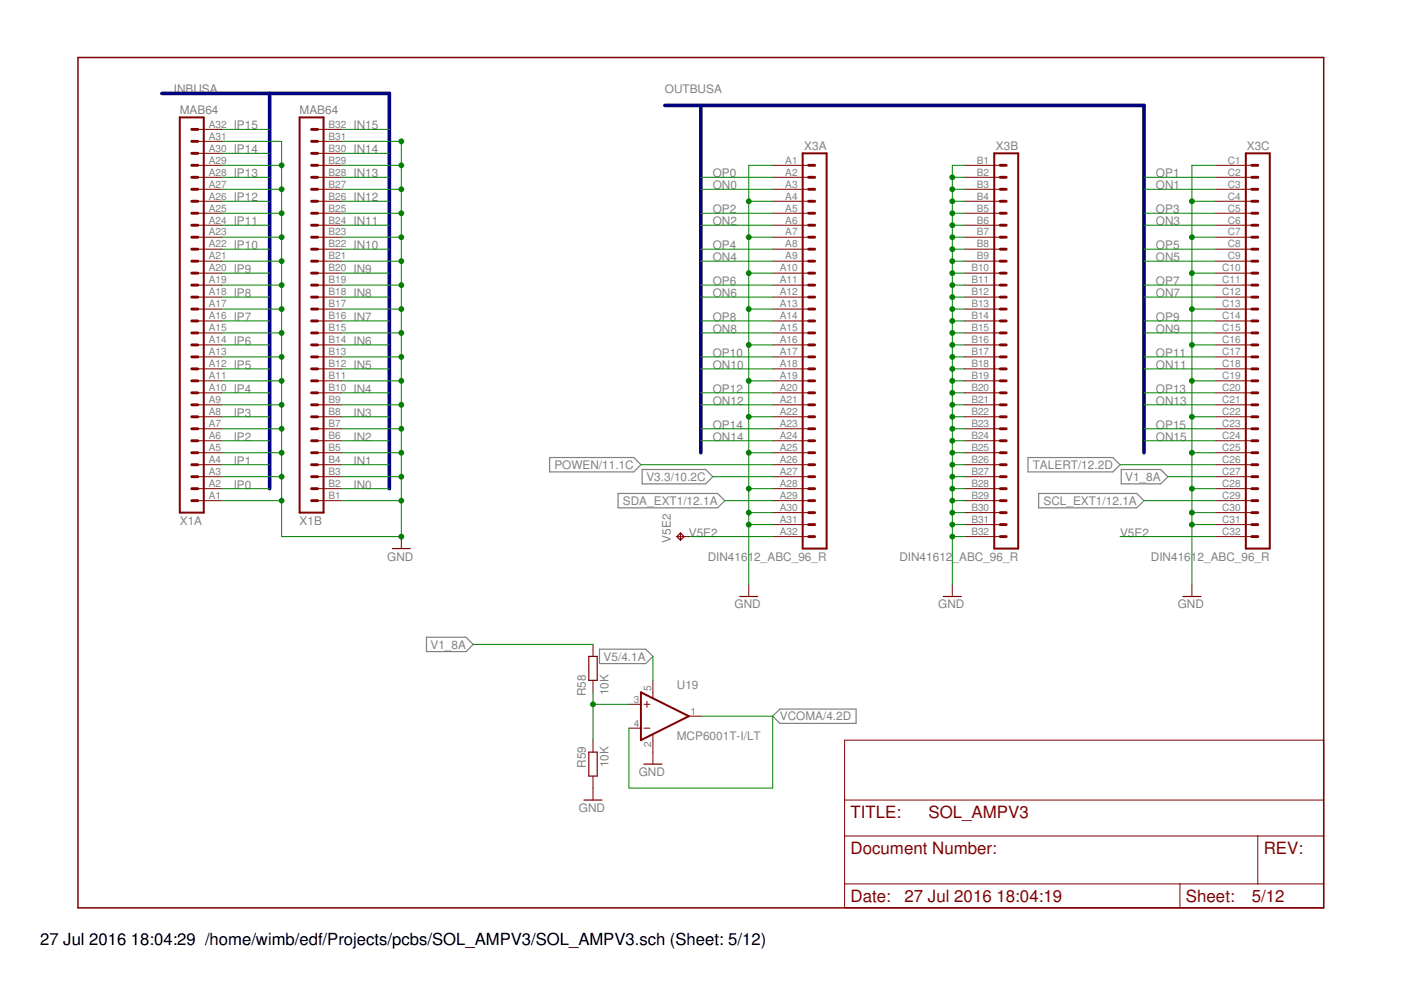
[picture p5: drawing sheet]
<svg xmlns="http://www.w3.org/2000/svg" width="297mm" height="210mm" viewBox="0 0 297 210" stroke-linecap="round" stroke-linejoin="round" font-family="sans-serif">
<path d="M116.5 97h17.9l1.5 1.5-1.5 1.6h-17.9zM136.1 99.5h13.5l1.5 1.6-1.5 1.5h-13.5zM218 97h17.9l1.6 1.5-1.6 1.6h-17.9zM237.7 99.5h8.4l1.5 1.6-1.5 1.5h-8.4zM131 104.6h21.1l1.6 1.6-1.6 1.5h-21.1zM220.2 104.6h20.8l1.5 1.6-1.5 1.5h-20.8zM90.4 135.1h8.4l1.5 1.5-1.5 1.6h-8.4zM127.1 137.6h9.8l1.5 1.6-1.5 1.5h-9.8zM163.8 151.8l1.6-1.5h16.1v3.1h-16.1z" fill="none" stroke="#808080" stroke-width=".25"/>
<path d="M16.5 12.2h264.1v180.3h-264.1z" fill="none" stroke="#800000" stroke-width=".32"/>
<g fill="none" stroke="#800000" stroke-width=".21">
<path d="M41.9 35.1h5.1M41.9 37.6h5.1M41.9 32.5h5.1M41.9 30h5.1M41.9 27.4h5.1M67.3 35.1h5.1M67.3 37.6h5.1M67.3 32.5h5.1M67.3 30h5.1M67.3 27.4h5.1M163.8 35.1h7.6M163.8 37.6h7.6"/>
<path d="M204.4 35.1h7.7M204.4 37.6h7.7M257.8 35.1h7.6M257.8 37.6h7.6M41.9 40.1h5.1M41.9 42.7h5.1M41.9 45.2h5.1M41.9 47.8h5.1M41.9 50.3h5.1M41.9 52.8h5.1M41.9 55.4h5.1M41.9 57.9h5.1"/>
<path d="M67.3 40.1h5.1M67.3 42.7h5.1M67.3 45.2h5.1M67.3 47.8h5.1M67.3 50.3h5.1M67.3 52.8h5.1M67.3 55.4h5.1M67.3 57.9h5.1M163.8 40.1h7.6M163.8 42.7h7.6M163.8 45.2h7.6M163.8 47.8h7.6"/>
<path d="M163.8 50.3h7.6M163.8 52.8h7.6M163.8 55.4h7.6M163.8 57.9h7.6M204.4 40.1h7.7M204.4 42.7h7.7M204.4 45.2h7.7M204.4 47.8h7.7M204.4 50.3h7.7M204.4 52.8h7.7M204.4 55.4h7.7M204.4 57.9h7.7"/>
<path d="M257.8 40.1h7.6M257.8 42.7h7.6M257.8 45.2h7.6M257.8 47.8h7.6M257.8 50.3h7.6M257.8 52.8h7.6M257.8 55.4h7.6M257.8 57.9h7.6M41.9 60.5h5.1M41.9 63h5.1M41.9 65.5h5.1M41.9 68.1h5.1"/>
<path d="M41.9 70.6h5.1M41.9 73.1h5.1M41.9 75.7h5.1M41.9 78.2h5.1M67.3 60.5h5.1M67.3 63h5.1M67.3 65.5h5.1M67.3 68.1h5.1M67.3 70.6h5.1M67.3 73.1h5.1M67.3 75.7h5.1M67.3 78.2h5.1"/>
<path d="M163.8 60.5h7.6M163.8 63h7.6M163.8 65.5h7.6M163.8 68.1h7.6M163.8 70.6h7.6M163.8 73.1h7.6M163.8 75.7h7.6M163.8 78.2h7.6M204.4 60.5h7.7M204.4 63h7.7M204.4 65.5h7.7M204.4 68.1h7.7"/>
<path d="M204.4 70.6h7.7M204.4 73.1h7.7M204.4 75.7h7.7M204.4 78.2h7.7M257.8 60.5h7.6M257.8 63h7.6M257.8 65.5h7.6M257.8 68.1h7.6M257.8 70.6h7.6M257.8 73.1h7.6M257.8 75.7h7.6M257.8 78.2h7.6"/>
<path d="M41.9 80.8h5.1M41.9 83.3h5.1M41.9 85.8h5.1M41.9 88.4h5.1M41.9 90.9h5.1M41.9 93.5h5.1M41.9 96h5.1M41.9 98.5h5.1M67.3 80.8h5.1M67.3 83.3h5.1M67.3 85.8h5.1M67.3 88.4h5.1"/>
<path d="M67.3 90.9h5.1M67.3 93.5h5.1M67.3 96h5.1M67.3 98.5h5.1M163.8 80.8h7.6M163.8 83.3h7.6M163.8 85.8h7.6M163.8 88.4h7.6M163.8 90.9h7.6M163.8 93.5h7.6M163.8 96h7.6M163.8 98.5h7.6"/>
<path d="M204.4 80.8h7.7M204.4 83.3h7.7M204.4 85.8h7.7M204.4 88.4h7.7M204.4 90.9h7.7M204.4 93.5h7.7M204.4 96h7.7M204.4 98.5h7.7M257.8 80.8h7.6M257.8 83.3h7.6M257.8 85.8h7.6M257.8 88.4h7.6"/>
<path d="M257.8 90.9h7.6M257.8 93.5h7.6M257.8 96h7.6M257.8 98.5h7.6M41.9 101.1h5.1M41.9 103.6h5.1M41.9 106.2h5.1M67.3 101.1h5.1M67.3 103.6h5.1M67.3 106.2h5.1M85.1 113.8v2.5M143.5 113.8h2.5"/>
<path d="M163.8 101.1h7.6M163.8 103.6h7.6M163.8 106.2h7.6M163.8 108.7h7.6M163.8 111.2h7.6M163.8 113.8h7.6M204.4 101.1h7.7M204.4 103.6h7.7M204.4 106.2h7.7M204.4 108.7h7.7M204.4 111.2h7.7M204.4 113.8h7.7"/>
<path d="M257.8 101.1h7.6M257.8 103.6h7.6M257.8 106.2h7.6M257.8 108.7h7.6M257.8 111.2h7.6M257.8 113.8h7.6M125.7 136.6v2.6M158.7 123.9v2.6M201.9 123.9v2.6M252.7 123.9v2.6M125.7 144.3v2.5M125.7 156.9v2.6"/>
<path d="M133.3 149.3h2.6M133.3 154.4h2.6M136.5 149.3h1.3M136.5 154.4h1.3M137.2 148.7v1.3M138.4 144.3v3.7M138.4 155.7v6.3M146 151.8h2.6M179.1 156.9h101.5v35.6h-101.5zM125.7 164.5v5.1M179.1 177.2h101.5M179.1 169.6h101.5"/>
<path d="M266.7 177.2v10.2M179.1 187.4h101.5M250.2 187.4v5.1"/>
</g>
<path d="M38.1 24.9h5.1v83.8h-5.1zM63.5 24.9h5.1v83.8h-5.1zM170.2 32.5h5.1v83.8h-5.1zM210.8 32.5h5.1v83.8h-5.1zM264.1 32.5h5.1v83.8h-5.1zM135.9 146.8l10.1 5-10.1 5.1z" fill="none" stroke="#800000" stroke-width=".42"/>
<g fill="none" stroke="#800000" stroke-width=".61">
<path d="M40.7 37.6h1.2M40.7 35.1h1.2M40.7 27.4h1.2M40.7 30h1.2M40.7 32.5h1.2M66.1 37.6h1.2M66.1 35.1h1.2M66.1 27.4h1.2M66.1 30h1.2M66.1 32.5h1.2M171.4 37.6h1.3M171.4 35.1h1.3"/>
<path d="M212.1 37.6h1.2M212.1 35.1h1.2M265.4 37.6h1.3M265.4 35.1h1.3M40.7 57.9h1.2M40.7 55.4h1.2M40.7 52.8h1.2M40.7 50.3h1.2M40.7 47.8h1.2M40.7 45.2h1.2M40.7 42.7h1.2M40.7 40.1h1.2"/>
<path d="M66.1 57.9h1.2M66.1 55.4h1.2M66.1 52.8h1.2M66.1 50.3h1.2M66.1 47.8h1.2M66.1 45.2h1.2M66.1 42.7h1.2M66.1 40.1h1.2M171.4 57.9h1.3M171.4 55.4h1.3M171.4 52.8h1.3M171.4 50.3h1.3"/>
<path d="M171.4 47.8h1.3M171.4 45.2h1.3M171.4 42.7h1.3M171.4 40.1h1.3M212.1 57.9h1.2M212.1 55.4h1.2M212.1 52.8h1.2M212.1 50.3h1.2M212.1 47.8h1.2M212.1 45.2h1.2M212.1 42.7h1.2M212.1 40.1h1.2"/>
<path d="M265.4 57.9h1.3M265.4 55.4h1.3M265.4 52.8h1.3M265.4 50.3h1.3M265.4 47.8h1.3M265.4 45.2h1.3M265.4 42.7h1.3M265.4 40.1h1.3M40.7 78.2h1.2M40.7 75.7h1.2M40.7 73.1h1.2M40.7 70.6h1.2"/>
<path d="M40.7 68.1h1.2M40.7 65.5h1.2M40.7 63h1.2M40.7 60.5h1.2M66.1 78.2h1.2M66.1 75.7h1.2M66.1 73.1h1.2M66.1 70.6h1.2M66.1 68.1h1.2M66.1 65.5h1.2M66.1 63h1.2M66.1 60.5h1.2"/>
<path d="M171.4 78.2h1.3M171.4 75.7h1.3M171.4 73.1h1.3M171.4 70.6h1.3M171.4 68.1h1.3M171.4 65.5h1.3M171.4 63h1.3M171.4 60.5h1.3M212.1 78.2h1.2M212.1 75.7h1.2M212.1 73.1h1.2M212.1 70.6h1.2"/>
<path d="M212.1 68.1h1.2M212.1 65.5h1.2M212.1 63h1.2M212.1 60.5h1.2M265.4 78.2h1.3M265.4 75.7h1.3M265.4 73.1h1.3M265.4 70.6h1.3M265.4 68.1h1.3M265.4 65.5h1.3M265.4 63h1.3M265.4 60.5h1.3"/>
<path d="M40.7 98.5h1.2M40.7 96h1.2M40.7 93.5h1.2M40.7 90.9h1.2M40.7 88.4h1.2M40.7 85.8h1.2M40.7 83.3h1.2M40.7 80.8h1.2M66.1 98.5h1.2M66.1 96h1.2M66.1 93.5h1.2M66.1 90.9h1.2"/>
<path d="M66.1 88.4h1.2M66.1 85.8h1.2M66.1 83.3h1.2M66.1 80.8h1.2M171.4 98.5h1.3M171.4 96h1.3M171.4 93.5h1.3M171.4 90.9h1.3M171.4 88.4h1.3M171.4 85.8h1.3M171.4 83.3h1.3M171.4 80.8h1.3"/>
<path d="M212.1 98.5h1.2M212.1 96h1.2M212.1 93.5h1.2M212.1 90.9h1.2M212.1 88.4h1.2M212.1 85.8h1.2M212.1 83.3h1.2M212.1 80.8h1.2M265.4 98.5h1.3M265.4 96h1.3M265.4 93.5h1.3M265.4 90.9h1.3"/>
<path d="M265.4 88.4h1.3M265.4 85.8h1.3M265.4 83.3h1.3M265.4 80.8h1.3M40.7 106.2h1.2M40.7 103.6h1.2M40.7 101.1h1.2M66.1 106.2h1.2M66.1 103.6h1.2M66.1 101.1h1.2M171.4 113.8h1.3M171.4 111.2h1.3"/>
<path d="M171.4 108.7h1.3M171.4 106.2h1.3M171.4 103.6h1.3M171.4 101.1h1.3M212.1 113.8h1.2M212.1 111.2h1.2M212.1 108.7h1.2M212.1 106.2h1.2M212.1 103.6h1.2M212.1 101.1h1.2M265.4 113.8h1.3M265.4 111.2h1.3"/>
<path d="M265.4 108.7h1.3M265.4 106.2h1.3M265.4 103.6h1.3M265.4 101.1h1.3"/>
</g>
<path d="M83.2 116.3h3.8M144.3 113l-.8 .8 .8 .7M144.3 113l.7 .8-.7 .7M144.3 113v1.5M124.8 139.2h1.8v5.1h-1.8zM156.8 126.5h3.9M200 126.5h3.8M250.8 126.5h3.8M124.8 159.5h1.8v5h-1.8zM123.8 169.6h3.8M136.5 162h3.8" fill="none" stroke="#800000" stroke-width=".25"/>
<path d="M34.3 19.8h48.2v83.8M57.2 19.8v83.8M141 22.4h101.5v73.6M148.6 22.4v73.6" fill="none" stroke="#000080" stroke-width=".76"/>
<g fill="none" stroke="#008000" stroke-width=".21">
<path d="M47 35.1h12.7M47 37.6h10.2M47 30h12.7v83.8h25.4v-83.8h-12.7M47 32.5h10.2M47 27.4h10.2M72.4 35.1h12.7M72.4 37.6h10.1M72.4 32.5h10.1M72.4 27.4h10.1M148.6 37.6h15.2M163.8 35.1h-5.1v88.8M201.9 37.6h2.5"/>
<path d="M204.4 35.1h-2.5v88.8M242.5 37.6h15.3M257.8 35.1h-5.1v88.8M47 40.1h12.7M47 42.7h10.2M47 45.2h12.7M47 47.8h10.2M47 50.3h12.7M47 52.8h10.2M47 55.4h12.7M47 57.9h10.2M72.4 40.1h12.7"/>
<path d="M72.4 42.7h10.1M72.4 45.2h12.7M72.4 47.8h10.1M72.4 50.3h12.7M72.4 52.8h10.1M72.4 55.4h12.7M72.4 57.9h10.1M148.6 40.1h15.2M148.6 45.2h15.2M148.6 47.8h15.2M148.6 52.8h15.2M148.6 55.4h15.2"/>
<path d="M158.7 42.7h5.1M158.7 50.3h5.1M158.7 57.9h5.1M201.9 40.1h2.5M201.9 42.7h2.5M201.9 45.2h2.5M201.9 47.8h2.5M201.9 50.3h2.5M201.9 52.8h2.5M201.9 55.4h2.5M201.9 57.9h2.5M242.5 40.1h15.3"/>
<path d="M242.5 45.2h15.3M242.5 47.8h15.3M242.5 52.8h15.3M242.5 55.4h15.3M252.7 42.7h5.1M252.7 50.3h5.1M252.7 57.9h5.1M47 60.5h12.7M47 63h10.2M47 65.5h12.7M47 68.1h10.2M47 70.6h12.7"/>
<path d="M47 73.1h10.2M47 75.7h12.7M47 78.2h10.2M72.4 60.5h12.7M72.4 63h10.1M72.4 65.5h12.7M72.4 68.1h10.1M72.4 70.6h12.7M72.4 73.1h10.1M72.4 75.7h12.7M72.4 78.2h10.1M148.6 60.5h15.2"/>
<path d="M148.6 63h15.2M148.6 68.1h15.2M148.6 70.6h15.2M148.6 75.7h15.2M148.6 78.2h15.2M158.7 65.5h5.1M158.7 73.1h5.1M201.9 60.5h2.5M201.9 63h2.5M201.9 65.5h2.5M201.9 68.1h2.5M201.9 70.6h2.5"/>
<path d="M201.9 73.1h2.5M201.9 75.7h2.5M201.9 78.2h2.5M242.5 60.5h15.3M242.5 63h15.3M242.5 68.1h15.3M242.5 70.6h15.3M242.5 75.7h15.3M242.5 78.2h15.3M252.7 65.5h5.1M252.7 73.1h5.1M47 98.5h10.2"/>
<path d="M47 80.8h12.7M47 83.3h10.2M47 85.8h12.7M47 88.4h10.2M47 90.9h12.7M47 93.5h10.2M47 96h12.7M72.4 98.5h10.1M72.4 80.8h12.7M72.4 83.3h10.1M72.4 85.8h12.7M72.4 88.4h10.1"/>
<path d="M72.4 90.9h12.7M72.4 93.5h10.1M72.4 96h12.7M135.9 98.5h27.9M148.6 83.3h15.2M148.6 85.8h15.2M148.6 90.9h15.2M148.6 93.5h15.2M158.7 80.8h5.1M158.7 88.4h5.1M158.7 96h5.1M201.9 98.5h2.5"/>
<path d="M201.9 80.8h2.5M201.9 83.3h2.5M201.9 85.8h2.5M201.9 88.4h2.5M201.9 90.9h2.5M201.9 93.5h2.5M201.9 96h2.5M237.5 98.5h20.3M242.5 83.3h15.3M242.5 85.8h15.3M242.5 90.9h15.3M242.5 93.5h15.3"/>
<path d="M252.7 80.8h5.1M252.7 88.4h5.1M252.7 96h5.1M47 103.6h10.2M47 101.1h12.7M47 106.2h12.7M72.4 103.6h10.1M72.4 101.1h12.7M72.4 106.2h12.7M146 113.8h17.8M151.1 101.1h12.7M153.7 106.2h10.1"/>
<path d="M158.7 103.6h5.1M158.7 108.7h5.1M158.7 111.2h5.1M201.9 103.6h2.5M201.9 101.1h2.5M201.9 108.7h2.5M201.9 106.2h2.5M201.9 111.2h2.5M201.9 113.8h2.5M237.5 113.8h20.3M242.5 106.2h15.3M247.6 101.1h10.2"/>
<path d="M252.7 103.6h5.1M252.7 108.7h5.1M252.7 111.2h5.1M100.3 136.6h25.4M138.4 139.2v5.1M125.7 146.8v10.1M125.7 149.3h7.6M148.6 151.8h15.2v15.3h-30.5v-12.7"/>
</g>
<g fill="#008000" stroke="#008000" stroke-width=".21">
<circle cx="201.9" cy="103.6" r=".51"/>
<circle cx="201.9" cy="101.1" r=".51"/>
<circle cx="201.9" cy="98.5" r=".51"/>
<circle cx="201.9" cy="37.6" r=".51"/>
<circle cx="201.9" cy="40.1" r=".51"/>
<circle cx="201.9" cy="42.7" r=".51"/>
<circle cx="201.9" cy="45.2" r=".51"/>
<circle cx="201.9" cy="47.8" r=".51"/>
<circle cx="201.9" cy="50.3" r=".51"/>
<circle cx="201.9" cy="52.8" r=".51"/>
<circle cx="201.9" cy="55.4" r=".51"/>
<circle cx="201.9" cy="57.9" r=".51"/>
<circle cx="201.9" cy="60.5" r=".51"/>
<circle cx="201.9" cy="63" r=".51"/>
<circle cx="201.9" cy="65.5" r=".51"/>
<circle cx="201.9" cy="68.1" r=".51"/>
<circle cx="201.9" cy="70.6" r=".51"/>
<circle cx="201.9" cy="73.1" r=".51"/>
<circle cx="201.9" cy="75.7" r=".51"/>
<circle cx="201.9" cy="78.2" r=".51"/>
<circle cx="201.9" cy="80.8" r=".51"/>
<circle cx="201.9" cy="83.3" r=".51"/>
<circle cx="201.9" cy="85.8" r=".51"/>
<circle cx="201.9" cy="88.4" r=".51"/>
<circle cx="201.9" cy="90.9" r=".51"/>
<circle cx="201.9" cy="93.5" r=".51"/>
<circle cx="201.9" cy="96" r=".51"/>
<circle cx="201.9" cy="106.2" r=".51"/>
<circle cx="201.9" cy="108.7" r=".51"/>
<circle cx="201.9" cy="111.2" r=".51"/>
<circle cx="201.9" cy="113.8" r=".51"/>
<circle cx="252.7" cy="42.7" r=".51"/>
<circle cx="252.7" cy="50.3" r=".51"/>
<circle cx="252.7" cy="57.9" r=".51"/>
<circle cx="252.7" cy="65.5" r=".51"/>
<circle cx="252.7" cy="73.1" r=".51"/>
<circle cx="252.7" cy="80.8" r=".51"/>
<circle cx="252.7" cy="88.4" r=".51"/>
<circle cx="252.7" cy="96" r=".51"/>
<circle cx="252.7" cy="103.6" r=".51"/>
<circle cx="252.7" cy="108.7" r=".51"/>
<circle cx="252.7" cy="111.2" r=".51"/>
<circle cx="158.7" cy="57.9" r=".51"/>
<circle cx="158.7" cy="65.5" r=".51"/>
<circle cx="158.7" cy="73.1" r=".51"/>
<circle cx="158.7" cy="80.8" r=".51"/>
<circle cx="158.7" cy="88.4" r=".51"/>
<circle cx="158.7" cy="96" r=".51"/>
<circle cx="158.7" cy="103.6" r=".51"/>
<circle cx="158.7" cy="42.7" r=".51"/>
<circle cx="158.7" cy="50.3" r=".51"/>
<circle cx="158.7" cy="108.7" r=".51"/>
<circle cx="158.7" cy="111.2" r=".51"/>
<circle cx="85.1" cy="113.8" r=".51"/>
<circle cx="59.7" cy="35.1" r=".51"/>
<circle cx="59.7" cy="40.1" r=".51"/>
<circle cx="59.7" cy="45.2" r=".51"/>
<circle cx="59.7" cy="50.3" r=".51"/>
<circle cx="59.7" cy="55.4" r=".51"/>
<circle cx="59.7" cy="60.5" r=".51"/>
<circle cx="59.7" cy="65.5" r=".51"/>
<circle cx="59.7" cy="70.6" r=".51"/>
<circle cx="59.7" cy="75.7" r=".51"/>
<circle cx="59.7" cy="80.8" r=".51"/>
<circle cx="59.7" cy="85.8" r=".51"/>
<circle cx="59.7" cy="90.9" r=".51"/>
<circle cx="59.7" cy="96" r=".51"/>
<circle cx="59.7" cy="101.1" r=".51"/>
<circle cx="59.7" cy="106.2" r=".51"/>
<circle cx="85.1" cy="106.2" r=".51"/>
<circle cx="85.1" cy="101.1" r=".51"/>
<circle cx="85.1" cy="96" r=".51"/>
<circle cx="85.1" cy="90.9" r=".51"/>
<circle cx="85.1" cy="85.8" r=".51"/>
<circle cx="85.1" cy="80.8" r=".51"/>
<circle cx="85.1" cy="75.7" r=".51"/>
<circle cx="85.1" cy="70.6" r=".51"/>
<circle cx="85.1" cy="65.5" r=".51"/>
<circle cx="85.1" cy="60.5" r=".51"/>
<circle cx="85.1" cy="55.4" r=".51"/>
<circle cx="85.1" cy="50.3" r=".51"/>
<circle cx="85.1" cy="45.2" r=".51"/>
<circle cx="85.1" cy="40.1" r=".51"/>
<circle cx="85.1" cy="35.1" r=".51"/>
<circle cx="85.1" cy="30" r=".51"/>
<circle cx="125.7" cy="149.3" r=".51"/>
</g>
<g font-size="3.6" fill="#800000">
<text x="180.3" y="173.4">TITLE:</text>
<text x="196.8" y="173.4">SOL_AMPV3</text>
<text x="180.3" y="181.1">Document Number:</text>
<text x="267.9" y="181.1">REV:</text>
<text x="180.3" y="191.2">Date:</text>
<text x="191.8" y="191.2">27 Jul 2016</text>
<text x="211.3" y="191.2">18:04:19</text>
<text x="251.4" y="191.2">Sheet:</text>
<text x="265.4" y="191.2">5/12</text>
</g>
<g font-size="3.5">
<text x="8.5" y="200.4">27 Jul 2016</text>
<text x="27.8" y="200.4">18:04:29 /home/wimb/edf/Projects/pcbs/SOL_AMPV3/SOL_AMPV3.sch (Sheet: 5/12)</text>
</g>
<g font-size="2.5" fill="#808080">
<text x="36.8" y="19.8">INBUSA</text>
<text x="141" y="19.8">OUTBUSA</text>
<text x="38.1" y="24.1">MAB64</text>
<text x="49.5" y="27.4">IP15</text>
<text x="63.5" y="24.1">MAB64</text>
<text x="74.9" y="27.4">IN15</text>
<text x="49.5" y="32.5">IP14</text>
<text x="74.9" y="32.5">IN14</text>
<text x="170.5" y="31.7">X3A</text>
<text x="211.1" y="31.7">X3B</text>
<text x="264.3" y="31.7">X3C</text>
<text x="49.5" y="37.6">IP13</text>
<text x="74.9" y="37.6">IN13</text>
<text x="151.1" y="37.6">OP0</text>
<text x="151.1" y="40.1">ON0</text>
<text x="245.1" y="37.6">OP1</text>
<text x="245.1" y="40.1">ON1</text>
<text x="49.5" y="47.7">IP11</text>
<text x="49.5" y="42.7">IP12</text>
<text x="74.9" y="47.7">IN11</text>
<text x="74.9" y="42.7">IN12</text>
<text x="151.1" y="45.2">OP2</text>
<text x="151.1" y="47.7">ON2</text>
<text x="245.1" y="45.2">OP3</text>
<text x="245.1" y="47.7">ON3</text>
<text x="49.5" y="52.8">IP10</text>
<text x="74.9" y="52.8">IN10</text>
<text x="151.1" y="52.8">OP4</text>
<text x="245.1" y="52.8">OP5</text>
<text x="49.5" y="57.9">IP9</text>
<text x="74.9" y="57.9">IN9</text>
<text x="151.1" y="55.4">ON4</text>
<text x="245.1" y="55.4">ON5</text>
<text x="49.5" y="63">IP8</text>
<text x="74.9" y="63">IN8</text>
<text x="151.1" y="60.4">OP6</text>
<text x="151.1" y="63">ON6</text>
<text x="245.1" y="60.4">OP7</text>
<text x="245.1" y="63">ON7</text>
<text x="49.5" y="68.1">IP7</text>
<text x="74.9" y="68.1">IN7</text>
<text x="151.1" y="68.1">OP8</text>
<text x="151.1" y="70.6">ON8</text>
<text x="245.1" y="68.1">OP9</text>
<text x="245.1" y="70.6">ON9</text>
<text x="49.5" y="73.1">IP6</text>
<text x="74.9" y="73.1">IN6</text>
<text x="151.1" y="75.7">OP10</text>
<text x="245.1" y="75.7">OP11</text>
<text x="49.5" y="83.3">IP4</text>
<text x="49.5" y="78.2">IP5</text>
<text x="74.9" y="78.2">IN5</text>
<text x="74.9" y="83.3">IN4</text>
<text x="151.1" y="78.2">ON10</text>
<text x="151.1" y="83.3">OP12</text>
<text x="245.1" y="78.2">ON11</text>
<text x="245.1" y="83.3">OP13</text>
<text x="49.5" y="88.4">IP3</text>
<text x="74.9" y="88.4">IN3</text>
<text x="151.1" y="85.8">ON12</text>
<text x="245.1" y="85.8">ON13</text>
<text x="49.5" y="93.5">IP2</text>
<text x="74.9" y="93.5">IN2</text>
<text x="151.1" y="90.9">OP14</text>
<text x="151.1" y="93.5">ON14</text>
<text x="245.1" y="90.9">OP15</text>
<text x="245.1" y="93.5">ON15</text>
<text x="49.5" y="98.5">IP1</text>
<text x="74.9" y="98.5">IN1</text>
<text x="117.5" y="99.4">POWEN/11.1C</text>
<text x="137.1" y="102">V3.3/10.2C</text>
<text x="219" y="99.4">TALERT/12.2D</text>
<text x="238.6" y="102">V1_8A</text>
<text x="49.5" y="103.6">IP0</text>
<text x="74.9" y="103.6">IN0</text>
<text x="132.1" y="107">SDA_EXT1/12.1A</text>
<text x="221.2" y="107">SCL_EXT1/12.1A</text>
<text x="38.1" y="111.2">X1A</text>
<text x="63.5" y="111.2">X1B</text>
<text x="146" y="113.8">V5E2</text>
<text x="237.5" y="113.8">V5E2</text>
<text x="82.1" y="118.8">GND</text>
<text x="142.2" y="115" transform="rotate(-90 142.2 115)">V5E2</text>
<text x="150" y="118.8">DIN41612_ABC_96_R</text>
<text x="190.7" y="118.8">DIN41612</text>
<text x="202" y="118.8">_ABC_96_R</text>
<text x="244" y="118.8">DIN41612_ABC_96_R</text>
<text x="155.7" y="129">GND</text>
<text x="198.9" y="129">GND</text>
<text x="249.7" y="129">GND</text>
<text x="91.3" y="137.5">V1_8A</text>
<text x="128" y="140.1">V5/4.1A</text>
<text x="124.2" y="147.6" transform="rotate(-90 124.2 147.6)">R58</text>
<text x="129" y="147.4" transform="rotate(-90 129 147.4)">10K</text>
<text x="143.5" y="146.1">U19</text>
<text x="165.3" y="152.7">VCOMA/4.2D</text>
<text x="143.5" y="156.9">MCP6001T-I/LT</text>
<text x="124.2" y="162.8" transform="rotate(-90 124.2 162.8)">R59</text>
<text x="129" y="162.7" transform="rotate(-90 129 162.7)">10K</text>
<text x="135.4" y="164.6">GND</text>
<text x="122.7" y="172.2">GND</text>
</g>
<g font-size="2.1" fill="#808080">
<text x="44.3" y="29.6">A31</text>
<text x="44.3" y="27.1">A32</text>
<text x="69.7" y="29.6">B31</text>
<text x="69.7" y="27.1">B32</text>
<text x="44.3" y="34.7">A29</text>
<text x="44.3" y="32.2">A30</text>
<text x="69.7" y="34.7">B29</text>
<text x="69.7" y="32.2">B30</text>
<text x="166.5" y="34.7">A1</text>
<text x="207.1" y="34.7">B1</text>
<text x="260.3" y="34.7">C1</text>
<text x="44.3" y="39.8">A27</text>
<text x="44.3" y="37.2">A28</text>
<text x="69.7" y="39.8">B27</text>
<text x="69.7" y="37.2">B28</text>
<text x="166.5" y="37.2">A2</text>
<text x="166.5" y="39.8">A3</text>
<text x="207.1" y="37.2">B2</text>
<text x="207.1" y="39.8">B3</text>
<text x="260.3" y="37.2">C2</text>
<text x="260.3" y="39.8">C3</text>
<text x="44.3" y="47.4">A24</text>
<text x="44.3" y="44.9">A25</text>
<text x="44.3" y="42.3">A26</text>
<text x="69.7" y="47.4">B24</text>
<text x="69.7" y="44.9">B25</text>
<text x="69.7" y="42.3">B26</text>
<text x="166.5" y="42.3">A4</text>
<text x="166.5" y="44.9">A5</text>
<text x="166.5" y="47.4">A6</text>
<text x="207.1" y="42.3">B4</text>
<text x="207.1" y="44.9">B5</text>
<text x="207.1" y="47.4">B6</text>
<text x="260.3" y="42.3">C4</text>
<text x="260.3" y="44.9">C5</text>
<text x="260.3" y="47.4">C6</text>
<text x="44.3" y="52.5">A22</text>
<text x="44.3" y="49.9">A23</text>
<text x="69.7" y="52.5">B22</text>
<text x="69.7" y="49.9">B23</text>
<text x="166.5" y="49.9">A7</text>
<text x="166.5" y="52.5">A8</text>
<text x="207.1" y="49.9">B7</text>
<text x="207.1" y="52.5">B8</text>
<text x="260.3" y="49.9">C7</text>
<text x="260.3" y="52.5">C8</text>
<text x="44.3" y="57.5">A20</text>
<text x="44.3" y="55">A21</text>
<text x="69.7" y="57.5">B20</text>
<text x="69.7" y="55">B21</text>
<text x="165.3" y="57.5">A10</text>
<text x="166.5" y="55">A9</text>
<text x="206" y="57.5">B10</text>
<text x="207.1" y="55">B9</text>
<text x="259.2" y="57.5">C10</text>
<text x="260.3" y="55">C9</text>
<text x="44.3" y="65.2">A17</text>
<text x="44.3" y="62.6">A18</text>
<text x="44.3" y="60.1">A19</text>
<text x="69.7" y="65.2">B17</text>
<text x="69.7" y="62.6">B18</text>
<text x="69.7" y="60.1">B19</text>
<text x="165.3" y="60.1">A11</text>
<text x="165.3" y="62.6">A12</text>
<text x="165.3" y="65.2">A13</text>
<text x="206" y="60.1">B11</text>
<text x="206" y="62.6">B12</text>
<text x="206" y="65.2">B13</text>
<text x="259.2" y="60.1">C11</text>
<text x="259.2" y="62.6">C12</text>
<text x="259.2" y="65.2">C13</text>
<text x="44.3" y="70.2">A15</text>
<text x="44.3" y="67.7">A16</text>
<text x="69.7" y="70.2">B15</text>
<text x="69.7" y="67.7">B16</text>
<text x="165.3" y="67.7">A14</text>
<text x="165.3" y="70.2">A15</text>
<text x="206" y="67.7">B14</text>
<text x="206" y="70.2">B15</text>
<text x="259.2" y="67.7">C14</text>
<text x="259.2" y="70.2">C15</text>
<text x="44.3" y="77.9">A12</text>
<text x="44.3" y="75.3">A13</text>
<text x="44.3" y="72.8">A14</text>
<text x="69.7" y="77.9">B12</text>
<text x="69.7" y="75.3">B13</text>
<text x="69.7" y="72.8">B14</text>
<text x="165.3" y="72.8">A16</text>
<text x="165.3" y="75.3">A17</text>
<text x="165.3" y="77.9">A18</text>
<text x="206" y="72.8">B16</text>
<text x="206" y="75.3">B17</text>
<text x="206" y="77.9">B18</text>
<text x="259.2" y="72.8">C16</text>
<text x="259.2" y="75.3">C17</text>
<text x="259.2" y="77.9">C18</text>
<text x="44.3" y="82.9">A10</text>
<text x="44.3" y="80.4">A11</text>
<text x="69.7" y="82.9">B10</text>
<text x="69.7" y="80.4">B11</text>
<text x="165.3" y="80.4">A19</text>
<text x="165.3" y="82.9">A20</text>
<text x="206" y="80.4">B19</text>
<text x="206" y="82.9">B20</text>
<text x="259.2" y="80.4">C19</text>
<text x="259.2" y="82.9">C20</text>
<text x="44.3" y="88">A8</text>
<text x="44.3" y="85.5">A9</text>
<text x="69.7" y="88">B8</text>
<text x="69.7" y="85.5">B9</text>
<text x="165.3" y="85.5">A21</text>
<text x="165.3" y="88">A22</text>
<text x="206" y="85.5">B21</text>
<text x="206" y="88">B22</text>
<text x="259.2" y="85.5">C21</text>
<text x="259.2" y="88">C22</text>
<text x="44.3" y="95.6">A5</text>
<text x="44.3" y="93.1">A6</text>
<text x="44.3" y="90.6">A7</text>
<text x="69.7" y="95.6">B5</text>
<text x="69.7" y="93.1">B6</text>
<text x="69.7" y="90.6">B7</text>
<text x="165.3" y="90.6">A23</text>
<text x="165.3" y="93.1">A24</text>
<text x="165.3" y="95.6">A25</text>
<text x="206" y="90.6">B23</text>
<text x="206" y="93.1">B24</text>
<text x="206" y="95.6">B25</text>
<text x="259.2" y="90.6">C23</text>
<text x="259.2" y="93.1">C24</text>
<text x="259.2" y="95.6">C25</text>
<text x="44.3" y="100.7">A3</text>
<text x="44.3" y="98.2">A4</text>
<text x="69.7" y="100.7">B3</text>
<text x="69.7" y="98.2">B4</text>
<text x="165.3" y="98.2">A26</text>
<text x="165.3" y="100.7">A27</text>
<text x="206" y="98.2">B26</text>
<text x="206" y="100.7">B27</text>
<text x="259.2" y="98.2">C26</text>
<text x="259.2" y="100.7">C27</text>
<text x="44.3" y="105.8">A1</text>
<text x="44.3" y="103.3">A2</text>
<text x="69.7" y="105.8">B1</text>
<text x="69.7" y="103.3">B2</text>
<text x="165.3" y="103.3">A28</text>
<text x="165.3" y="105.8">A29</text>
<text x="206" y="103.3">B28</text>
<text x="206" y="105.8">B29</text>
<text x="259.2" y="103.3">C28</text>
<text x="259.2" y="105.8">C29</text>
<text x="165.3" y="108.3">A30</text>
<text x="165.3" y="110.9">A31</text>
<text x="165.3" y="113.4">A32</text>
<text x="206" y="108.3">B30</text>
<text x="206" y="110.9">B31</text>
<text x="206" y="113.4">B32</text>
<text x="259.2" y="108.3">C30</text>
<text x="259.2" y="110.9">C31</text>
<text x="259.2" y="113.4">C32</text>
<text x="134.3" y="149">3</text>
<text x="138.1" y="146.4" transform="rotate(-90 138.1 146.4)">5</text>
<text x="134.3" y="154">4</text>
<text x="146.4" y="151.5">1</text>
<text x="138.1" y="158.5" transform="rotate(-90 138.1 158.5)">2</text>
</g>
</svg>
